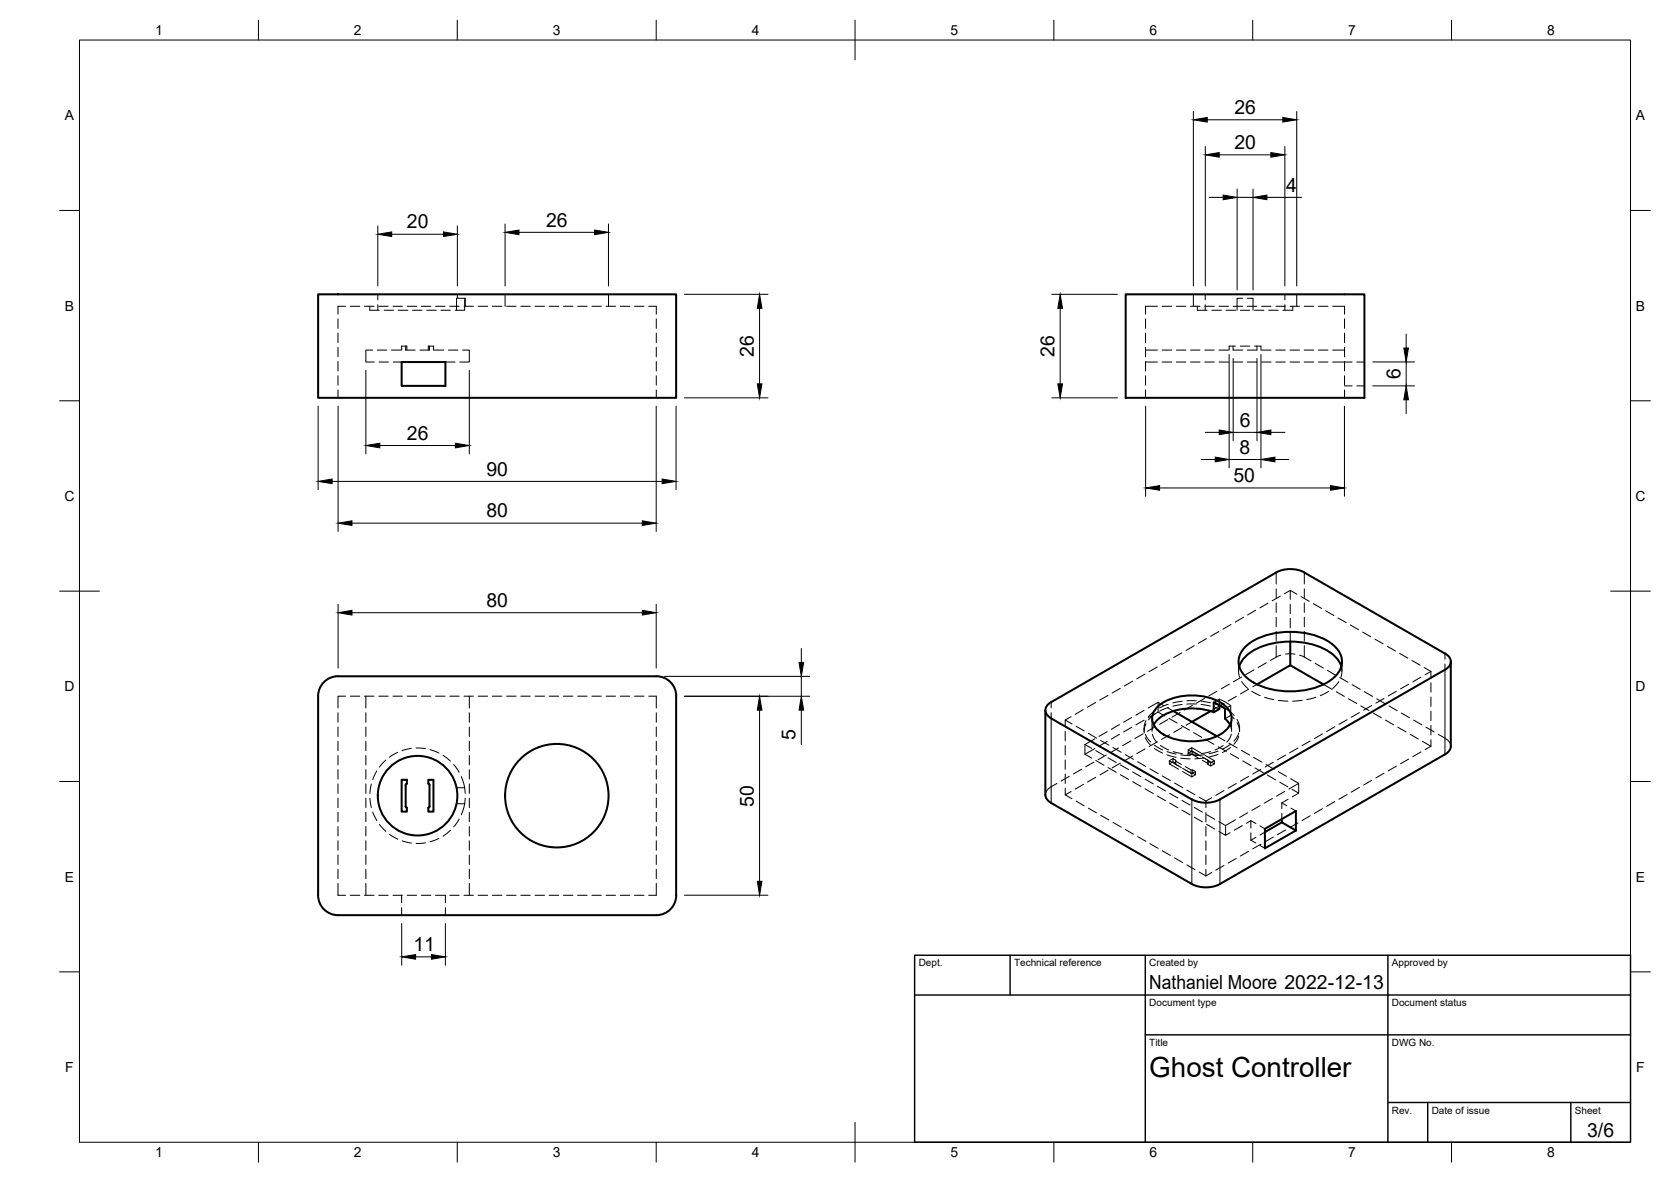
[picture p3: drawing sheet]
<svg xmlns="http://www.w3.org/2000/svg" width="420mm" height="297mm" viewBox="0 0 420 297" stroke-linecap="round" stroke-linejoin="round" font-family="sans-serif">
<!-- layer: Visible -->
<g fill="none" stroke="#000" stroke-width=".51">
<path d="M80 74h90v26h-90zM283 74h60.1v26h-60.1zM101 91h11v6h-11zM320.9 143.9l-56.6 32.5a2.17 2.17 0 0 0-1.5 2.1 2.17 2.17 0 0 0 1.5 2l35.4 20.4a7.9 7.9 0 0 0 7 0l56.6-32.6a2.16 2.16 0 0 0 1.5-2 2.16 2.16 0 0 0-1.5-2.1M320.9 143.9a7.8 7.8 0 0 1 7.1 0M328 143.9l35.3 20.3M85 170h80M85 169.9a5 5 0 0 0-5 5v50.1a5 5 0 0 0 5 5h80a5 5 0 0 0 5-5v-50.1a5 5 0 0 0-5-5M290.9 177.8a14 14 0 0 1 12.6-2.6 8.4 8.4 0 0 1 6 4.1 4 4 0 0 1-1.8 4.7 15 15 0 0 1-16.1 0 3.9 3.9 0 0 1-.7-6.2zM295 178.7l11 6.3M304.4 178.7l-4.7 2.7M305.2 179v-2.5l1.6 .8 1.2 .9v2.4l1.3 1.5"/>
<path d="M305.2 179a15.2 15.2 0 0 0-13.8 1.5l-1.3 1.6M306.6 177.3v.9l-1.4 .8M306.6 177.2v.1M306.6 177.3l.8 .4M306.7 177.4h-.1M311.6 167.5a9 9 0 0 1 6.1-5.2 20.4 20.4 0 0 1 16.6 1.5 7.1 7.1 0 0 1 3 3.7M313.3 162.4a17.8 17.8 0 0 1 14-3.4 13.8 13.8 0 0 1 9 4.2 4.8 4.8 0 0 1-.7 6.9 17.8 17.8 0 0 1-14 3.5 13.8 13.8 0 0 1-9.1-4.3 4.8 4.8 0 0 1 .8-6.9zM324.4 167.2l-8.4 4.8M324.4 167.2l8.4 4.8M324.4 161.2v6M364.8 166.3v21.2a2.42 2.42 0 0 1-1.5 2.1l-56.6 32.6a7.8 7.8 0 0 1-7 0l-35.4-20.4a2.61 2.61 0 0 1-1.5-2.1v-21.2M102.3 197v-1h-1.3v8h1.3v-1"/>
<path d="M102.3 196.9l-.3 .3v5.5l.3 .3M107.7 196h1.3v8h-1.3v-1l.3-.3v-5.5l-.3-.3zM318.1 208.3l7.7-4.5v4.9l-7.7 4.5zM322.3 205.8v.9M322.3 206.7l3.5 2M322.3 206.7l-4.2 2.4"/>
<circle cx="105" cy="200" r="10"/>
<circle cx="140" cy="200" r="13"/>
</g>
<!-- layer: Hidden -->
<g fill="none" stroke="#000" stroke-width=".25">
<path d="M86.9 77h-1.9v1.9M88.1 77h2.4M91.7 77h2.3M93 77v1h2.4M95 74v1.4M95 76.6v1.4M95.2 77h2.4M96.6 78h2.4M98.8 77h2.4M100.1 78h2.4M102.4 77h2.4M103.7 78h2.4"/>
<path d="M105.9 77h2.4M107.3 78h2.4M109.5 77h2.4M110.9 78h2.3M113.1 77h2.4M115 74v1M116.7 77h2.3M116.8 75h-2v3M117 77v-2h-.2v3h-2.4M120.2 77h2.4M123.8 77h2.4M127 74v3"/>
<path d="M127.4 77h2.4M131 77h2.3M134.5 77h2.4M138.1 77h2.4M141.7 77h2.4M145.2 77h2.4M148.8 77h2.4M152.4 77h2.4M153 74v3M156 77h2.3M159.5 77h2.4M163.1 77h1.9v1.9"/>
<path d="M291 77h-3v1.9M292.2 77h2.4M295.8 77h2.4M299.4 77h2.3M300.1 74v3M301.1 77v1h2.4M302.9 77h2.4M303 74v1.4M303 76.6v1.4M304.7 78h2.4M306.5 77h2.4M308.3 78h2.4"/>
<path d="M310.1 77h2.4M311.9 78h2.3M312.5 75h-1.5v3M313.6 75h1.5v3M313.6 77h2.4M315.4 78h2.4M317.2 77h2.4M319 78h2.4M320.8 77h2.4M323.1 74v1.4M323.1 76.6v1.4M324.4 77h2.3"/>
<path d="M325.1 77v1h-2.5M326.1 74v3M327.9 77h2.4M331.5 77h2.4M335.1 77h3v1.9M85 80.1v2.4M85 83.7v2.4M85 87.3v2.4M85 90.9v2.3M85 94.4v2.4M85 98v2M93.7 88h-1.7v3h2.1"/>
<path d="M94.9 88h2.4M95.3 91h2.4M98.4 88h2.4M98.9 91h2.1M101 87h1.3M101 87v1M102 87v1h2.4M102.3 87v1M107.7 87h1.3M107.7 87v1M108 87v1h-2.4M109 87v1"/>
<path d="M109.2 88h2.3M112 91h2.4M112.7 88h2.4M116.3 88h1.7v3h-2.4M165 80.1v2.4M165 83.7v2.4M165 87.3v2.4M165 90.9v2.3M165 94.4v2.4M165 98v2M288 91h3M288 88h3"/>
<path d="M288 80.1v2.4M288 83.7v2.4M288 87.3v2.4M288 90.9v2.3M288 94.4v2.4M288 98v2M292.2 91h2.4M292.2 88h2.4M295.8 91h2.4M295.8 88h2.4M299.4 91h2.3M299.4 88h2.3"/>
<path d="M302.9 91h2.4M302.9 88h2.4M306.5 91h2.4M306.5 88h2.4M310 87v1M310.1 91h2.4M310.1 88h2.4M310.7 87h-1.6v1M311.9 87h2.3M313.6 91h2.4M315.4 87h1.7v1M316.1 87l-.1 1h-2.4"/>
<path d="M317.2 91h2.4M317.2 88h2.4M320.8 91h2.4M320.8 88h2.4M324.4 91h2.3M324.4 88h2.3M327.9 91h2.4M327.9 88h2.4M331.5 91h2.4M331.5 88h2.4M335.1 91h4.9M335.1 88h3"/>
<path d="M338.1 97h1.9M338.1 80.1v2.4M338.1 83.7v2.4M338.1 87.3v2.4M338.1 90.9v2.3M338.1 94.4v2.4M338.1 98v2M341.2 91h1.9M341.2 97h1.9M306.5 158.7l-2.1 1.2M309.5 156.9l-2 1.2M312.7 155.1l-2.1 1.2"/>
<path d="M315.7 153.4l-2 1.1M318.8 151.6l-2 1.2M321.9 149.8l-2 1.2M324.4 148.4l1.7 .9M324.4 148.4l-1.4 .8M324.4 148.4v2.2M324.4 151.8v2.4M324.4 155.4v2.4M324.4 159v2.2M327.2 149.9l2 1.2M330.2 151.7l2.1 1.2M333.3 153.5l2.1 1.2"/>
<path d="M336.4 155.3l2.1 1.2M339.5 157.1l2.1 1.1M342.6 158.8l2.1 1.2M85 179.1v2.4M86.9 174.9h-1.9v3M88.1 174.9h2.4M91.7 174.9h2.3M92 174.9v3M92 179.1v2.4M95.2 174.9h2.4M98.8 174.9h2.4M102.4 174.9h2.4"/>
<path d="M105.9 174.9h2.4M109.5 174.9h2.4M113.1 174.9h2.4M116.7 174.9h2.3M118 174.9v3M118 179.1v2.4M120.2 174.9h2.4M123.8 174.9h2.4M127.4 174.9h2.4M131 174.9h2.3M134.5 174.9h2.4M138.1 174.9h2.4"/>
<path d="M141.7 174.9h2.4M145.2 174.9h2.4M148.8 174.9h2.4M152.4 174.9h2.4M156 174.9h2.3M159.5 174.9h2.4M163.1 174.9h1.9v3M165 179.1v2.4M272.4 178.3l-2.1 1.2M275.5 176.5l-2.1 1.2M278.6 174.8l-2.1 1.1M281.7 173l-2.1 1.2"/>
<path d="M284.8 171.2l-2.1 1.2M287.7 178.5l-2.1 1.2M287.9 169.4l-2.1 1.2M290.5 178.5l-1.7 1.6M290.6 179.3l-1.8 1.6M291 167.6l-2.1 1.2M291.2 176.5l1.4 .8M291.2 176.5l-2.5 1.4M291.2 179l1.7 .9M291.2 176.5v2.5M291.2 179l-2.5 1.4M293.6 177.9l1.4 .8"/>
<path d="M293.8 177l-2.3 .9M293.8 177.8l-2.2 .9M294.1 165.8l-2.1 1.2M296.7 179.1l-2 1.1M297.2 164.1l-2.1 1.2M297.2 177l-2.3 .5M297.2 176.2l-2.3 .4M298.4 176.1h2.4M299.8 177.3l-2 1.2M300.3 162.3l-2.1 1.2M300.8 176.9h-2.4M302 176.2l2.3 .4"/>
<path d="M302 177l2.4 .4M302.9 175.5l-2 1.2M303.4 160.5l-2.1 1.2M305.5 176.9l1.1 .4M305.5 177.8l1.1 .4M306 173.7l-2 1.2M306.6 175.7l1.6 .8 1.3 .8v1.7M306.6 175.7v1.5M306.6 175.7l-1.4 .8M306.6 177.4l-2.2 1.3M307.4 177.7l2.1 1.3M307.8 176.8l-1.1 .6"/>
<path d="M309.1 171.9l-2.1 1.2M309.5 179.8l.8 .8M309.5 179l.8 .8M309.5 179.8l-1.5 .8M309.5 177.3l-1.5 .9M309.5 179v.8M310.9 175l-2.1 1.2M311.4 166.3v2.4M311.6 167.5l-.2 1.2 .3 1.5M312.2 171.3l1.6 1.7M312.2 170.1l-2.1 1.2M313.9 173.2l-2 1.2"/>
<path d="M314.7 173.7l2.2 1.1M315.3 168.3l-2.1 1.2M316 172l-1 .6M318 175.2l2.3 .6M318.4 166.6l-2.1 1.2M321.5 176l2.3 .2M322.1 164.6l-2.7 1.4M323.2 164.4h2.4M326.8 164.6l2.8 1.5M327.4 176l-2.4 .2M330.7 166.7l2 1.2M330.9 175.2l-2.3 .6"/>
<path d="M332.8 172l2.1 1.2M333.8 168.5l2 1.2M334.1 173.7l-2.1 1.1M336 173.8l2 1.2M336.7 171.3l-1.6 1.7M336.9 170.3l2 1.2M337.2 167.5l.2 1.2-.2 1.5M337.4 166.3v2.4M339.1 175.6l2 1.2M340 172l2 1.2M341.8 179.1l-2.1 1.2M342.2 177.4l2 1.2"/>
<path d="M343.1 173.8l2 1.2M344.9 177.3l-2 1.2M345.3 179.2l2 1.2M345.7 160.6l2.1 1.2M346.2 175.6l2 1.2M348 175.5l-2.1 1.2M348.8 162.4l2.1 1.2M349.2 177.4l2.1 1.2M351.1 173.7l-2.1 1.2M351.9 164.2l2.1 1.2M352.3 179.2l2.1 1.2M354.2 171.9l-2.1 1.2"/>
<path d="M355 166l2.1 1.2M357.3 170.2l-2.1 1.2M358.1 167.8l1.7 .9M359.8 168.7l-1.5 .9M359.8 168.7v1.7M359.8 171.6v2.4M359.8 175.2v2.3M359.8 178.7v2.4M85 182.7v2.4M85 186.3v2.3M85 189.9v2.3M85 193.4v2.4"/>
<path d="M85 197v2.4M92 182.7v2.4M92 186.3v2.3M92 189.9v2.3M92 193.4v2.4M92 197v2.4M93.4 197l-.4 2.4M94.7 193.7l-1 2.2M97 191l-1.6 1.8M100 189.1l-2.1 1.2M103.4 188.1l-2.3 .5M104.6 188l2.4 .1"/>
<path d="M108.1 188.4l2.2 .8M111.4 189.8l1.9 1.5M114.1 192.1l1.3 2M116 195.1l.8 2.9h-2M116.8 198l.2 1.4M118 182.7v2.4M118 186.3v2.3M118 189.9v2.3M118 193.4v2.4M118 197v2.4M165 182.7v2.4M165 186.3v2.3"/>
<path d="M165 189.9v2.3M165 193.4v2.4M165 197v2.4M265.8 196.9l-2.2 1.3-.5 .6-.3 1M267.8 180.9v1.7M267.8 183.8v2.4M267.8 187.4v2.3M267.8 191v2.3M267.8 194.5v2.4M267.8 198.1v1.7M268.9 195.1l-2.1 1.2M269.3 180.1l-1.5 .8 1.7 1"/>
<path d="M269.3 198.9l-1.5 .9 1.7 .9M270.6 182.5l2 1.2M272 193.3l-2.1 1.2M272.4 197.1l-2 1.2M272.8 187.1l1.7 1M272.8 187.1v2.4M272.8 189.5l1.7 1M273.7 184.3l2 1.2M275.1 191.5l-2.1 1.2M275.3 185.7l-2.5 1.4M275.3 188.1l-2.5 1.4M275.5 188.6l2.1 1.3"/>
<path d="M275.5 191.1l2.1 1.2M275.5 195.3l-2 1.2M276.8 186.1l2 1.2M278.2 189.7l-2.1 1.2M278.4 183.9l-2.1 1.2M278.4 186.3l-2.1 1.2M278.6 190.4l2.1 1.2M278.6 192.9l2.1 1.2M278.6 193.6l-2 1.1M279.8 187.9l2.1 1.1M281.2 188l-2 1.2M281.5 182.1l-2.1 1.2"/>
<path d="M281.5 184.5l-2.1 1.2M281.7 192.2l2.1 1.2M281.7 194.7l2.1 1.2M281.7 191.8l-2 1.2M283 189.6l2 1.2M284.4 186.2l-2.1 1.2M284.6 180.3l-2.1 1.2M284.6 182.8l-2.1 1.1M284.8 194l2.1 1.2M284.8 196.5l2.1 1.1M284.8 190l-2.1 1.2M286 191.4l2.1 1.2"/>
<path d="M287.4 184.4l-2 1.2M287.7 181l-2.1 1.2M287.7 183v.8M287.9 195.8l2.1 1.2M287.9 198.2l2.1 1.2M287.9 188.2l-2.1 1.2M288 185.4l.6 1.1 .7 .8M288 184.6l.6 1.1 .7 .8M288.1 181.9l-.4 1.2v1.1M288.1 181.1l-.4 1.2v1.1M289.1 193.2l2.1 1.2M289.7 180.5v3.3"/>
<path d="M289.8 184.5l.5 1.3 .6 .7M290.1 182.2l-.4 1.1M290.2 188.1l2.1 1.2M290.3 187.3l2 1.2M290.5 182.6l-2 1.2M291 197.6l2.1 1.2M291 186.4l-2.1 1.2M291.8 187.3l2.1 1.2M292.2 195l2.1 1.2M293.4 189.7l2.3 .6M293.4 188.9l2.3 .6M293.6 180.8l-2 1.2"/>
<path d="M293.9 180.5l2.1 1.2M294 192l.9-.6 .7 .5v.2M294 192l2.3 1.3M294 191.2l3 1.7M294.1 199.4l2.1 1.1M294.1 184.6l-2.1 1.2M294.9 190.6l-.9 .6v.8M295 188.9l2.3 .5M295.3 196.8l2.1 1.2M295.6 191.2v.8M295.6 191.1v.2zM295.6 191l-.7-.4v.8"/>
<path d="M295.6 191.3l1.4 .8M296.9 190.5l2.4 .2M296.9 189.7l2.4 .2M297 182.3l2.1 1.2M297.2 182.8l-2.1 1.3M297.4 193.9l2.3 1.3M297.4 193.1l2.3 1.3M298.1 192.7l1.5 .8h.3v.8M298.4 198.6l2.1 1.1M298.5 189.5h2.4M298.7 188.4l1-.5v.8M299.5 194.3h.4l.7 .4-.9 .5"/>
<path d="M299.5 188.8l-.8-.4v.9M299.7 188.7l-1 .6 .8 .4 .3-.1 1.5 .9M299.7 188.7l2.3 1.3M299.7 187.9l2.3 1.3M299.7 181.4l-1.5 .9M299.9 193.5l.7 .4v.8M300.1 184.1l2.1 1.2M300.6 193.9l-.9 .5v.8M301.3 189.6l-1.7-.8-.1 .9M302.3 191.1l1.4 .8v.2l.7 .4 .9-.5M302.3 190.2l1.5 .9-.1 1M302.8 190.5l-2.4 .2"/>
<path d="M302.8 189.7l-2.3 .2M303 190.7l2.3 1.3M303 189.8l2.3 1.4M303.2 185.9l2 1.2M303.7 191.3l.7 .4M303.8 191.2v.8M304.4 188.9l-2.4 .5M305.3 192v-.8l-.9 .5v.8M306 185l2 1.2M306.3 189.6l-2.3 .7M306.3 188.8l-2.3 .6M306.3 187.6l2.1 1.2"/>
<path d="M307.6 187.3l-2.1 1.2M307.8 198.7l-2.1 1.2M309 186.8l2.1 1.2M309.3 182.2l.3 1.1M309.4 187.9l-2 1.2M309.4 187l-2 1.3M309.4 189.4l2 1.2M309.6 184.5l-.5 1.3-.6 .7M309.7 180.5v3.3M310.9 196.9l-2.1 1.2M311 180.8l.4 .8 .3 1.4M311 181.6l.4 .8 .3 1.5"/>
<path d="M311.5 185l-.4 .9-.8 1.2M311.5 184.2l-.4 .8-.8 1.2M311.7 183v.8M312.1 188.6l2.1 1.1M312.5 191.2l2 1.2M313.9 195.1l-2 1.2M315.2 190.3l2.1 1.2M315.6 193l2 1.2M317.1 193.3l-2.1 1.2M318.3 192.1l2.1 1.2M318.7 194.8l2 1.2M320.1 191.6l-2 1.2"/>
<path d="M321.4 193.9l2.1 1.2M321.8 196.6l2 1.1M323 198.9l-2 1.2M323.2 189.8l-2 1.2M324.1 198.3l2.4-1.4v2.4l-1.5 .9M324.5 195.7l2 1.2M324.9 198.3l1.6 1M326.3 188l-2 1.2M329.4 186.2l-2 1.2M332.5 184.4l-2 1.2M335.6 182.6l-2 1.2M338.7 180.9l-2 1.1"/>
<path d="M338.7 199.7l-2 1.2M341.8 197.9l-2.1 1.2M344.9 196.1l-2 1.2M348 194.3l-2.1 1.2M348.4 181l2 1.1M351.1 192.5l-2.1 1.2M351.5 182.7l2 1.2M354.2 190.8l-2.1 1.1M354.5 184.5l2.1 1.2M355.5 181l2 1.1M357.3 189l-2.1 1.1M357.7 186.3l2.1 1.2"/>
<path d="M358.5 182.7l2.1 1.2M359.8 182.3v2.4M359.8 185.9v1.6M359.8 187.5l-1.5 .9M361.6 184.5l2.4 1.5 .7 .9 .1 .6M85 200.6v2.4M85 204.1v2.4M85 207.7v2.4M85 211.3v2.4M85 214.8v2.4M85 218.4v2.4M92 200.6v2.4"/>
<path d="M92 204.1v2.4M92 207.7v2.4M92 211.3v2.4M92 214.8v2.4M92 218.4v2.4M93 200.6l.4 2.3M93.7 204.1l1 2.1M95.4 207.2l1.6 1.7M98 209.7l2 1.2M101.1 211.3l2.3 .6M107 211.8l-2.4 .2M110.4 210.7l-2.3 .8"/>
<path d="M113.3 208.6l-1.9 1.5M114.8 202h2M115.5 205.8l-1.4 2M116.8 202l-.8 2.8M117 200.6l-.2 1.4M118 200.6v2.4M118 204.1v2.4M118 207.7v2.4M118 211.3v2.4M118 214.8v2.4M118 218.4v2.4M165 200.6v2.4"/>
<path d="M165 204.1v2.4M165 207.7v2.4M165 211.3v2.4M165 214.8v2.4M165 218.4v2.4M270.6 201.3l2 1.2M273.7 203.1l2 1.2M276.8 204.9l2 1.2M279.8 206.7l2.1 1.2M283 208.5l2 1.1M286 210.2l2.1 1.2M289.1 212l2.1 1.2"/>
<path d="M291 200l2.1 1.2M292.2 213.8l2.1 1.2M294.1 201.8l2.1 1.2M295.3 215.6l2.1 1.2M297.2 201.1l2.1 1.2M297.2 203.6l2.1 1.2M298.4 217.4l2.1 1.2M300.3 202.9l2 1.2M300.3 205.4l2 1.2M301.5 200.3l1.7 1M301.5 219.1l1.7 1M303.2 201.3v1.7"/>
<path d="M303.2 204.2v2.4M303.2 207.7v2.4M303.2 211.3v2.4M303.2 214.9v2.4M303.2 218.4v1.7M303.4 204.7l2 1.2M303.4 207.1l2 1.3M304.7 200.5l-1.5 .8M304.7 219.3l-1.5 .8M306.5 206.5l1.7 1M306.5 208.9l1.7 1M307.8 217.5l-2.1 1.2"/>
<path d="M310.6 206l-2.4 1.5v2.4l1.1-.6M310.9 215.7l-2.1 1.2M312.4 207.5l-2.1 1.2M313.7 204.2l-2 1.2M313.9 213.9l-2 1.2M314.5 211.1l1.3 .8M314.5 206.2v1.9M314.5 209.3v1.8M314.5 206.2l1.3 .8M314.5 206.2l-1.1 .7M315.8 210.4l-1.3 .7M316.8 212.5l1.3 .7"/>
<path d="M316.8 207.5l1.3 .8M316.8 202.5l-2 1.2M317.1 212.1l-2.1 1.2M318.1 209.1l-1.3 .7M319.9 200.7l-2 1.2M320.1 210.4l-2 1.1M322.3 201.8l1.3 .7M322.3 201.8v1.4M322.3 204.4v1.4M323.2 208.6l-2 1.2M323.9 200.8l-1.6 1M324.6 203.1l1.2 .7"/>
<path d="M326.3 206.8l-2 1.2M329.4 205l-2 1.2M332.5 203.2l-2 1.2M335.6 201.5l-2 1.1M85 222v3h1.9M88.1 225h2.4M91.7 225h2.3M92 222v3M95.2 225h2.4M98.8 225h2.4M101 225v1.9M101 228.1v1.9"/>
<path d="M102.4 225h2.4M105.9 225h2.4M109.5 225h2.4M112 225v1.9M112 228.1v1.9M113.1 225h2.4M116.7 225h2.3M118 222v3M120.2 225h2.4M123.8 225h2.4M127.4 225h2.4M131 225h2.3"/>
<path d="M134.5 225h2.4M138.1 225h2.4M141.7 225h2.4M145.2 225h2.4M148.8 225h2.4M152.4 225h2.4M156 225h2.3M159.5 225h2.4M165 222v3h-1.9"/>
</g>
<!-- layer: Hidden Narrow -->
<g fill="none" stroke="#000" stroke-width=".25">
<path d="M320.9 143.9v2.9M320.9 148v2.3M320.9 151.5v2.4M320.9 155.1v2.4M320.9 158.7v2.4M328 143.9v2.9M328 148v2.3M328 151.5v2.4M328 155.1v2.4M328 158.7v2.4M264.3 176.5v1.4M264.3 179.1v1.4"/>
<path d="M320.9 162.2v2.9M328 162.2v2.9M363.3 164.2v1.5M363.3 166.9v1.4M295.6 191.3v.8M299.5 193.5v.8M299.9 188.8v.9M303.7 191v.3"/>
</g>
<!-- layer: Visible Narrow -->
<path d="M363.3 168.3v21.3M264.3 180.5v21.3M299.7 200.9v21.3M306.7 200.9v21.3" fill="none" stroke="#000" stroke-width=".25"/>
<!-- layer: BORDER -->
<g fill="none" stroke="#000" stroke-width=".25">
<path d="M20 10.1h390v276.9h-390zM65 5.1v5M115 5.1v5M165 5.1v5M215 5.1v10M265 5.1v5M315 5.1v5M365 5.1v5M15 52.9h5M410 52.9h5M15 100.7h5M410 100.7h5"/>
<path d="M15 148.6h10M405 148.6h10M15 196.4h5M410 196.4h5M15 244.2h5M410 244.2h5M65 287v5M115 287v5M165 287v5M215 282.1v9.9M265 287v5M315 287v5"/>
<path d="M365 287v5"/>
</g>
<!-- layer: TITLEBLOCK -->
<path d="M230 240.1h180v46.9h-180zM230 250h180M254 240.1v9.9M288 240.1v46.9M349 240.1v46.9M288 260.1h122M349 277.1h61M359 277.1v9.9M395 277.1v9.9" fill="none" stroke="#000" stroke-width=".36"/>
<!-- layer: FD_Dimensions -->
<g fill="none" stroke="#000" stroke-width=".25">
<path d="M300.1 28v43.9M303.1 36.8v35.1M303.6 30.1h19M306.6 38.9h13M323.1 36.8v35.1M326.1 28v43.9M95 56.8v15.1M98.5 58.9h13M115 56.8v15.1M127 56.3v15.6M130.5 58.4h19M153 56.3v15.6"/>
<path d="M304.1 49.6h3.5M311.1 47.5v25.4M311.1 49.6h4M315.1 47.5v25.4M318.6 49.6h8.7M172.1 74h21M191 77.5v19M264.5 74h16.5M266.6 77.5v19M92 93.1v21M118 93.1v21M172.1 100h21"/>
<path d="M264.5 100h16.5M309.1 89.1v28.5M310.1 90.1v20.7M316.1 90.1v20.7M317.1 89.1v28.5M345.2 91h10.5M345.2 97h10.5M353.6 84v3.5M353.6 91v6M80 102.1v21M85 102.1v31.5M95.5 112h19"/>
<path d="M165 102.1v31.5M170 102.1v21M288.1 102.1v22.6M302.1 115.5h3.5M303.1 108.7h3.5M309.1 115.5h8M310.1 108.7h6M319.6 108.7h3.5M320.6 115.5h3.5M338.1 102.1v22.6M353.6 100.5v3.5M83.5 121h83"/>
<path d="M88.5 131.5h73M291.6 122.6h43M85 151.9v16M88.5 154h73M165 151.9v16M167.1 170h36.5M172.1 175h31.5M191 178.5v43M201.5 163v3.5M201.5 170v5M201.5 178.5v8.6M101 232.1v10.5"/>
<path d="M112 232.1v10.5M172.1 225h21M104.5 240.5h4"/>
</g>
<g fill="#000" stroke="#000" stroke-width=".25">
<path d="M300.1 30.1l3.5-.6v1.2zM303.1 38.9l3.5-.6v1.2zM319.6 38.3l3.5 .6-3.5 .6zM322.6 29.5l3.5 .6-3.5 .6zM95 58.9l3.5-.6v1.1zM111.5 58.3l3.5 .6-3.5 .5zM127 58.4l3.5-.6v1.2zM149.5 57.8l3.5 .6-3.5 .6zM307.6 49l3.5 .6-3.5 .6zM315.1 49.6l3.5-.6v1.2zM191 74l.6 3.5h-1.2zM266.6 74l.6 3.5h-1.2z"/>
<path d="M190.4 96.5h1.2l-.6 3.5zM266 96.5h1.2l-.6 3.5zM353 87.5h1.1l-.5 3.5zM92 112l3.5-.6v1.2zM114.5 111.4l3.5 .6-3.5 .6zM305.6 114.9l3.5 .6-3.5 .6zM306.6 108.1l3.5 .6-3.5 .5zM316.1 108.7l3.5-.6v1.1zM317.1 115.5l3.5-.6v1.2zM353.6 97l.5 3.5h-1.1zM80 121l3.5-.6v1.1zM85 131.5l3.5-.6v1.1z"/>
<path d="M161.5 130.9l3.5 .6-3.5 .5zM166.5 120.4l3.5 .6-3.5 .5zM288.1 122.6l3.5-.6v1.2zM334.6 122l3.5 .6-3.5 .6zM85 154l3.5-.6v1.2zM161.5 153.4l3.5 .6-3.5 .6zM191 175l.6 3.5h-1.2zM200.9 166.5h1.2l-.6 3.5zM201.5 175l.6 3.5h-1.2zM101 240.5l3.5-.6v1.2zM108.5 239.9l3.5 .6-3.5 .6zM190.4 221.5h1.2l-.6 3.5z"/>
</g>
<text font-size="7" x="289" y="270.6">Ghost Controller</text>
<g font-size="4.9">
<text x="310.4" y="28.6">26</text>
<text x="310.4" y="37.5">20</text>
<text x="323.4" y="48.2">4</text>
<text x="102.3" y="57.4">20</text>
<text x="137.3" y="56.9">26</text>
<text x="189.5" y="89.6" transform="rotate(-90 189.5 89.6)">26</text>
<text x="265.1" y="89.6" transform="rotate(-90 265.1 89.6)">26</text>
<text x="352.1" y="95.3" transform="rotate(-90 352.1 95.3)">6</text>
<text x="311.7" y="107.2">6</text>
<text x="102.3" y="110.5">26</text>
<text x="122.3" y="119.5">90</text>
<text x="311.7" y="114">8</text>
<text x="310.2" y="121.2">50</text>
<text x="122.3" y="130">80</text>
<text x="122.3" y="152.5">80</text>
<text x="200" y="185.9" transform="rotate(-90 200 185.9)">5</text>
<text x="189.5" y="202.7" transform="rotate(-90 189.5 202.7)">50</text>
<text x="104" y="239.1">11</text>
<text x="289" y="248.5">Nathaniel Moore 2022-12-13</text>
<text x="399.1" y="285.7">3/6</text>
</g>
<g font-size="3.5">
<text x="39" y="8.8">1</text>
<text x="89" y="8.8">2</text>
<text x="139" y="8.8">3</text>
<text x="189" y="8.8">4</text>
<text x="239" y="8.8">5</text>
<text x="289" y="8.8">6</text>
<text x="339" y="8.8">7</text>
<text x="389" y="8.8">8</text>
<text x="16.3" y="30.2">A</text>
<text x="411.3" y="30.2">A</text>
<text x="16.3" y="78">B</text>
<text x="411.3" y="78">B</text>
<text x="16.2" y="125.9">C</text>
<text x="411.2" y="125.9">C</text>
<text x="16.2" y="173.7">D</text>
<text x="411.2" y="173.7">D</text>
<text x="16.3" y="221.6">E</text>
<text x="411.3" y="221.6">E</text>
<text x="16.4" y="269.4">F</text>
<text x="411.4" y="269.4">F</text>
<text x="39" y="290.8">1</text>
<text x="89" y="290.8">2</text>
<text x="139" y="290.8">3</text>
<text x="189" y="290.8">4</text>
<text x="239" y="290.8">5</text>
<text x="289" y="290.8">6</text>
<text x="339" y="290.8">7</text>
<text x="389" y="290.8">8</text>
</g>
<g font-size="2.5">
<text x="231" y="242.9">Dept.</text>
<text x="255" y="242.9">Technical reference</text>
<text x="289" y="242.9">Created by</text>
<text x="350" y="242.9">Approved by</text>
<text x="289" y="252.8">Document type</text>
<text x="350" y="252.8">Document status</text>
<text x="289" y="262.9">Title</text>
<text x="350" y="262.9">DWG No.</text>
<text x="350" y="279.9">Rev.</text>
<text x="360" y="279.9">Date of issue</text>
<text x="396" y="279.9">Sheet</text>
</g>
</svg>
